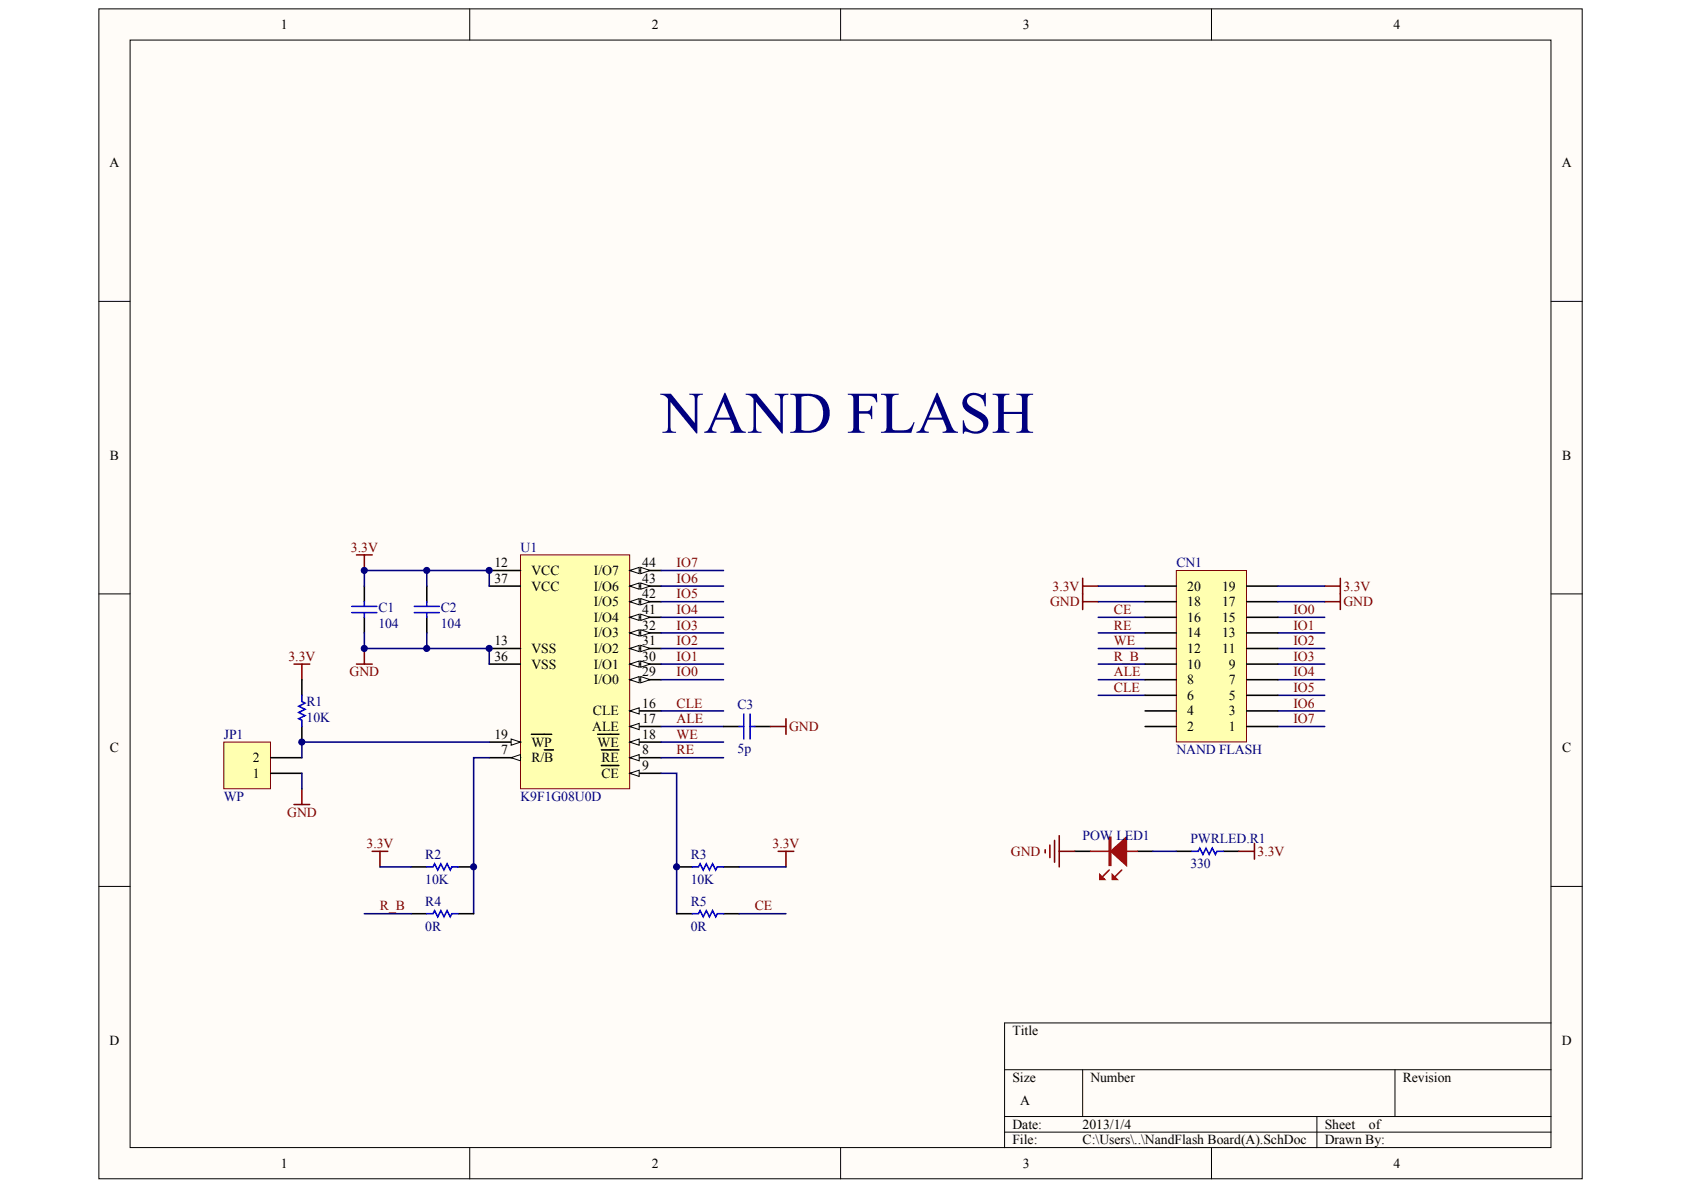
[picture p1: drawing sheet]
<svg xmlns="http://www.w3.org/2000/svg" width="297mm" height="210mm" viewBox="0 0 297 210" stroke-linecap="round" stroke-linejoin="round" font-family="sans-serif">
<g fill="#fffcf8" stroke="#000" stroke-width=".18">
<path d="M17.4 1.6h261.7v206.3h-261.7z"/>
<path d="M22.9 7.1h250.7v195.3h-250.7z"/>
</g>
<g fill="none" stroke="#000" stroke-width=".18">
<path d="M82.9 1.6v5.5M148.3 1.6v5.5M213.7 1.6v5.5M17.4 53.2h5.5M273.6 53.2h5.5M17.4 104.8h5.5M273.6 104.8h5.5M17.4 156.4h5.5M273.6 156.4h5.5M177.2 188.7h96.4M177.2 196.9h96.4M177.2 199.7h96.4"/>
<path d="M191 188.7v8.2M232.3 196.9v5.5M246.1 188.7v8.2M273.6 180.4h-96.4v22M82.9 202.4v5.6M148.3 202.4v5.6M213.7 202.4v5.6"/>
</g>
<path d="M91.8 97.9h19.3v41.2h-19.3z" fill="#ffffb0" stroke="#800000" stroke-width=".18"/>
<path d="M86.3 133.7h5.5" fill="none" stroke="#000" stroke-width=".28"/>
<path d="M90.2 133.7l1.6-.6v1.1z" fill="#fffcf8" stroke="#000" stroke-width=".18"/>
<path d="M96 132.3h1.6M111.1 133.7h5.5" fill="none" stroke="#000" stroke-width=".28"/>
<path d="M111.1 133.7l1.6-.6v1.1z" fill="#fffcf8" stroke="#000" stroke-width=".18"/>
<path d="M106.1 132.3h3.1M111.1 136.4h5.5" fill="none" stroke="#000" stroke-width=".28"/>
<path d="M111.1 136.4l1.6-.5v1.1z" fill="#fffcf8" stroke="#000" stroke-width=".18"/>
<path d="M86.3 100.6h5.5M86.3 114.4h5.5M106.1 135h3.1M111.1 125.4h5.5" fill="none" stroke="#000" stroke-width=".28"/>
<path d="M111.1 125.4l1.6-.6v1.1z" fill="#fffcf8" stroke="#000" stroke-width=".18"/>
<path d="M111.1 128.1h5.5" fill="none" stroke="#000" stroke-width=".28"/>
<path d="M111.1 128.1l1.6-.5v1.1z" fill="#fffcf8" stroke="#000" stroke-width=".18"/>
<path d="M111.1 130.9h5.5" fill="none" stroke="#000" stroke-width=".28"/>
<path d="M111.1 130.9l1.6-.6v1.2z" fill="#fffcf8" stroke="#000" stroke-width=".18"/>
<path d="M86.3 130.9h5.5M105.4 129.5h3.8" fill="none" stroke="#000" stroke-width=".28"/>
<path d="M90.2 130.3l1.6 .6-1.6 .6z" fill="#fffcf8" stroke="#000" stroke-width=".18"/>
<path d="M111.1 119.9h5.5M93.7 129.5h3.6" fill="none" stroke="#000" stroke-width=".28"/>
<g fill="#fffcf8" stroke="#000" stroke-width=".18">
<path d="M111.1 119.9l1.6-.6v1.1z"/>
<path d="M113 119.3l1.7 .6-1.7 .5z"/>
</g>
<path d="M111.1 117.1h5.5" fill="none" stroke="#000" stroke-width=".28"/>
<g fill="#fffcf8" stroke="#000" stroke-width=".18">
<path d="M111.1 117.1l1.6-.5v1.1z"/>
<path d="M113 116.6l1.7 .5-1.7 .6z"/>
</g>
<path d="M111.1 114.4h5.5" fill="none" stroke="#000" stroke-width=".28"/>
<g fill="#fffcf8" stroke="#000" stroke-width=".18">
<path d="M111.1 114.4l1.6-.6v1.1z"/>
<path d="M113 113.8l1.7 .6-1.7 .5z"/>
</g>
<path d="M111.1 111.6h5.5" fill="none" stroke="#000" stroke-width=".28"/>
<g fill="#fffcf8" stroke="#000" stroke-width=".18">
<path d="M111.1 111.6l1.6-.5v1.1z"/>
<path d="M113 111.1l1.7 .5-1.7 .6z"/>
</g>
<path d="M111.1 108.9h5.5" fill="none" stroke="#000" stroke-width=".28"/>
<g fill="#fffcf8" stroke="#000" stroke-width=".18">
<path d="M111.1 108.9l1.6-.6v1.1z"/>
<path d="M113 108.3l1.7 .6-1.7 .5z"/>
</g>
<path d="M111.1 106.1h5.5" fill="none" stroke="#000" stroke-width=".28"/>
<g fill="#fffcf8" stroke="#000" stroke-width=".18">
<path d="M111.1 106.1l1.6-.5v1.1z"/>
<path d="M113 105.6l1.7 .5-1.7 .6z"/>
</g>
<path d="M111.1 103.4h5.5" fill="none" stroke="#000" stroke-width=".28"/>
<g fill="#fffcf8" stroke="#000" stroke-width=".18">
<path d="M111.1 103.4l1.6-.6v1.1z"/>
<path d="M113 102.8l1.7 .6-1.7 .5z"/>
</g>
<path d="M111.1 100.6h5.5" fill="none" stroke="#000" stroke-width=".28"/>
<g fill="#fffcf8" stroke="#000" stroke-width=".18">
<path d="M111.1 100.6l1.6-.5v1.1z"/>
<path d="M113 100.1l1.7 .5-1.7 .6z"/>
</g>
<path d="M64.3 103.4v2.7M64.3 108.9v2.7M75.3 103.4v2.7M75.3 108.9v2.7M86.3 117.1h5.5M86.3 103.4h5.5" fill="none" stroke="#000" stroke-width=".28"/>
<path d="M62.1 108.1h4.4M62.1 107h4.4M64.3 106.1v.9M64.3 108.1v.8M73.1 108.1h4.4M73.1 107h4.4M75.3 106.1v.9M75.3 108.1v.8" fill="none" stroke="#00f" stroke-width=".28"/>
<path d="M75.3 100.6v2.8" fill="none" stroke="#000080" stroke-width=".28"/>
<path d="M39.5 130.9h8.2v8.2h-8.2z" fill="#ffffb0" stroke="#800000" stroke-width=".18"/>
<path d="M53.2 119.9v2.7M47.7 136.4h5.5M47.7 133.7h5.5M53.2 128.1v2.8M72.5 152.9h2.8M80.8 152.9h2.7M119.4 152.9h2.7M127.6 152.9h2.8M72.5 161.2h2.8M80.8 161.2h2.7M119.4 161.2h2.7M127.6 161.2h2.8" fill="none" stroke="#000" stroke-width=".28"/>
<g fill="none" stroke="#000080" stroke-width=".28">
<path d="M64.3 103.4v-2.8h22v2.8M64.3 111.6v2.8h22v2.7M75.3 111.6v2.8M116.6 100.6h11M116.6 103.4h11M116.6 106.1h11M116.6 108.9h11M116.6 111.6h11M116.6 114.4h11M116.6 117.1h11M116.6 119.9h11M193.7 103.4h8.3"/>
<path d="M193.7 106.1h8.3M193.7 108.9h8.3M193.7 111.6h8.3M193.7 114.4h8.3M193.7 117.1h8.3M193.7 119.9h8.3M225.4 108.9h8.3M225.4 111.6h8.3M225.4 114.4h8.3M225.4 117.1h8.3M225.4 119.9h8.3M53.2 136.4v2.8"/>
<path d="M86.3 133.7h-2.8v27.5M86.3 130.9h-33.1v2.8M116.6 136.4h2.8v24.8M116.6 128.1h11M116.6 125.4h11M116.6 130.9h11M116.6 133.7h11M193.7 122.6h8.3M225.4 128.1h8.3M225.4 125.4h8.3M225.4 122.6h8.3M67 152.9h5.5"/>
<path d="M130.4 152.9h8.2M64.3 161.2h8.2M130.4 161.2h8.2"/>
</g>
<g fill="none" stroke="#800000" stroke-width=".28">
<path d="M62.9 97.9h2.7M64.3 97.9v2.7M51.9 117.1h2.7M53.2 117.1v2.8M62.9 117.1h2.7M64.3 114.4v2.7M191 102v5.5M191 106.1h2.7M191 103.4h2.7M53.2 139.2v2.7M51.9 141.9h2.7M65.6 150.2h2.8"/>
<path d="M67 150.2v2.7M137.3 150.2h2.7M138.6 150.2v2.7"/>
</g>
<path d="M53.2 122.6v1.1l.6 .3-1.1 .6 1.1 .5-1.1 .6 1.1 .5-1.1 .6 .5 .2v1.1M75.3 152.9h1.1l.3-.5 .5 1.1 .6-1.1 .5 1.1 .6-1.1 .5 1.1 .3-.6h1.1M122.1 152.9h1.1l.3-.5 .5 1.1 .6-1.1 .5 1.1 .6-1.1 .5 1.1 .3-.6h1.1M75.3 161.2h1.1l.3-.6 .5 1.1 .6-1.1 .5 1.1 .6-1.1 .5 1.1 .3-.5h1.1M122.1 161.2h1.1l.3-.6 .5 1.1 .6-1.1 .5 1.1 .6-1.1 .5 1.1 .3-.5h1.1" fill="none" stroke="#00f" stroke-width=".28"/>
<path d="M207.5 100.6h12.4v30.3h-12.4z" fill="#ffffb0" stroke="#800000" stroke-width=".18"/>
<g fill="none" stroke="#000" stroke-width=".28">
<path d="M202 119.9h5.5M202 117.1h5.5M202 114.4h5.5M202 111.6h5.5M202 108.9h5.5M202 106.1h5.5M202 103.4h5.5M219.9 119.9h5.5M219.9 117.1h5.5M219.9 114.4h5.5M219.9 111.6h5.5M219.9 108.9h5.5"/>
<path d="M219.9 106.1h5.5M219.9 103.4h5.5M127.6 128.1h2.8M133.1 128.1h2.8M202 128.1h5.5M202 125.4h5.5M202 122.6h5.5M219.9 128.1h5.5M219.9 125.4h5.5M219.9 122.6h5.5M189.6 150.2h2.7M200.6 150.2h2.8"/>
<path d="M207.5 150.2h2.8M215.8 150.2h2.7"/>
</g>
<path d="M233.7 106.1h2.7M233.7 103.4h2.7M236.4 102v5.5M135.9 128.1h2.7M138.6 126.8v2.7M184.4 149.9v.5M185.2 149.1v2.2M186 148.2v3.9M186.8 147.4v5.5M186.8 150.2h2.8M218.5 150.2h2.8M221.3 148.8v2.7" fill="none" stroke="#800000" stroke-width=".28"/>
<path d="M225.4 106.1h8.3M225.4 103.4h8.3M203.4 150.2h4.1" fill="none" stroke="#000080" stroke-width=".28"/>
<path d="M192.3 150.2h8.3M195.7 153.5l-1.2 1.1M197.9 153.5l-1.1 1.1" fill="none" stroke="#bf0000" stroke-width=".28"/>
<g fill="#bf0000" stroke="#bf0000" stroke-width=".28">
<path d="M195.9 150.2l2.8-2.5v4.9z"/>
<path d="M194 154.3l.8 .8h-.8z"/>
<path d="M196.2 154.3l.8 .8h-.8z"/>
<path d="M195.7 147.7h.2v4.9h-.2z" fill-rule="evenodd"/>
</g>
<path d="M130.4 128.1h.8M131.2 125.9v4.4M132.3 125.9v4.4M132.3 128.1h.8M210.3 150.2h1.1l.2-.6 .6 1.1 .5-1.1 .6 1.1 .5-1.1 .6 1.1 .3-.5h1.1" fill="none" stroke="#00f" stroke-width=".28"/>
<g fill="#000080" stroke="#000080" stroke-width=".18">
<circle cx="53.2" cy="130.9" r=".54"/>
<circle cx="64.3" cy="114.4" r=".54"/>
<circle cx="64.3" cy="100.6" r=".54"/>
<circle cx="75.3" cy="114.4" r=".54"/>
<circle cx="75.3" cy="100.6" r=".54"/>
<circle cx="83.5" cy="152.9" r=".54"/>
<circle cx="86.3" cy="114.4" r=".54"/>
<circle cx="86.3" cy="100.6" r=".54"/>
<circle cx="119.3" cy="152.9" r=".54"/>
</g>
<text font-size="10.4" fill="#000080" x="116.6" y="76.4">NAND FLASH</text>
<g font-size="2.4">
<text x="49.6" y="5.1">1</text>
<text x="115" y="5.1">2</text>
<text x="180.4" y="5.1">3</text>
<text x="245.8" y="5.1">4</text>
<text x="19.3" y="29.5">A</text>
<text x="275.5" y="29.5">A</text>
<text x="19.4" y="81.1">B</text>
<text x="275.6" y="81.1">B</text>
<text x="87.2" y="100">12</text>
<text x="93.7" y="101.4">VCC</text>
<text x="104.8" y="101.4">I/O7</text>
<text x="113.3" y="100">44</text>
<text x="87.2" y="102.8">37</text>
<text x="93.7" y="104.2">VCC</text>
<text x="104.8" y="106.9">I/O5</text>
<text x="104.8" y="104.2">I/O6</text>
<text x="113.3" y="105.5">42</text>
<text x="113.3" y="102.8">43</text>
<text x="209.4" y="106.9">18</text>
<text x="209.4" y="104.2">20</text>
<text x="215.6" y="106.9">17</text>
<text x="215.6" y="104.2">19</text>
<text x="87.2" y="113.8">13</text>
<text x="104.8" y="112.4">I/O3</text>
<text x="104.8" y="109.7">I/O4</text>
<text x="113.3" y="113.8">31</text>
<text x="113.3" y="111">32</text>
<text x="113.3" y="108.3">41</text>
<text x="209.4" y="112.4">14</text>
<text x="209.4" y="109.7">16</text>
<text x="215.6" y="112.4">13</text>
<text x="215.6" y="109.7">15</text>
<text x="87.2" y="116.5">36</text>
<text x="93.7" y="115.2">VSS</text>
<text x="93.7" y="117.9">VSS</text>
<text x="104.8" y="117.9">I/O1</text>
<text x="104.8" y="115.2">I/O2</text>
<text x="113.3" y="119.3">29</text>
<text x="113.3" y="116.5">30</text>
<text x="209.4" y="117.9">10</text>
<text x="209.4" y="115.2">12</text>
<text x="215.6" y="115.2">11</text>
<text x="216.8" y="117.9">9</text>
<text x="104.8" y="120.7">I/O0</text>
<text x="113.3" y="124.8">16</text>
<text x="209.4" y="123.4">6</text>
<text x="209.4" y="120.7">8</text>
<text x="216.8" y="123.4">5</text>
<text x="216.8" y="120.7">7</text>
<text x="87.2" y="130.3">19</text>
<text x="93.7" y="131.7">WP</text>
<text x="104.5" y="128.9">ALE</text>
<text x="104.6" y="126.2">CLE</text>
<text x="105.4" y="131.7">WE</text>
<text x="113.3" y="127.6">17</text>
<text x="113.3" y="130.3">18</text>
<text x="209.4" y="128.9">2</text>
<text x="209.4" y="126.2">4</text>
<text x="216.8" y="128.9">1</text>
<text x="216.8" y="126.2">3</text>
<text x="19.4" y="132.7">C</text>
<text x="44.6" y="137.2">1</text>
<text x="44.6" y="134.4">2</text>
<text x="88.4" y="133.1">7</text>
<text x="93.7" y="134.4">R/B</text>
<text x="106.1" y="134.4">RE</text>
<text x="106.1" y="137.2">CE</text>
<text x="113.3" y="133.1">8</text>
<text x="113.3" y="135.8">9</text>
<text x="275.6" y="132.7">C</text>
<text x="19.3" y="184.3">D</text>
<text x="178.6" y="182.6">Title</text>
<text x="275.5" y="184.3">D</text>
<text x="178.6" y="190.8">Size</text>
<text x="192.3" y="190.8">Number</text>
<text x="247.4" y="190.8">Revision</text>
<text x="180" y="195">A</text>
<text x="178.6" y="199.1">Date:</text>
<text x="178.6" y="201.9">File:</text>
<text x="191" y="199.1">2013/1/4</text>
<text x="191" y="201.9">C:\Users\..\NandFlash Board(A).SchDoc</text>
<text x="233.7" y="199.1">Sheet</text>
<text x="233.7" y="201.9">Drawn By:</text>
<text x="241.5" y="199.1">of</text>
<text x="49.6" y="206">1</text>
<text x="115" y="206">2</text>
<text x="180.4" y="206">3</text>
<text x="245.8" y="206">4</text>
</g>
<g font-size="2.4" fill="#800000">
<text x="61.9" y="97.3">3.3V</text>
<text x="119.4" y="100">IO7</text>
<text x="119.4" y="105.5">IO5</text>
<text x="119.4" y="102.8">IO6</text>
<text x="185.2" y="106.9">GND</text>
<text x="185.7" y="104.2">3.3V</text>
<text x="237" y="106.9">GND</text>
<text x="237" y="104.2">3.3V</text>
<text x="119.4" y="113.8">IO2</text>
<text x="119.4" y="111">IO3</text>
<text x="119.4" y="108.3">IO4</text>
<text x="196.5" y="113.8">WE</text>
<text x="196.5" y="111">RE</text>
<text x="196.5" y="108.3">CE</text>
<text x="228.2" y="108.3">IO0</text>
<text x="228.2" y="111">IO1</text>
<text x="228.2" y="113.8">IO2</text>
<text x="50.9" y="116.5">3.3V</text>
<text x="61.7" y="119.3">GND</text>
<text x="119.4" y="119.3">IO0</text>
<text x="119.4" y="116.5">IO1</text>
<text x="196.5" y="116.5">R_B</text>
<text x="196.5" y="119.3">ALE</text>
<text x="228.2" y="116.5">IO3</text>
<text x="228.2" y="119.3">IO4</text>
<text x="119.4" y="124.8">CLE</text>
<text x="196.5" y="122.1">CLE</text>
<text x="228.2" y="122.1">IO5</text>
<text x="228.2" y="124.8">IO6</text>
<text x="119.4" y="130.3">WE</text>
<text x="119.4" y="127.6">ALE</text>
<text x="139.2" y="128.9">GND</text>
<text x="228.2" y="127.6">IO7</text>
<text x="119.4" y="133.1">RE</text>
<text x="50.7" y="144.1">GND</text>
<text x="64.7" y="149.6">3.3V</text>
<text x="136.3" y="149.6">3.3V</text>
<text x="178.3" y="150.9">GND</text>
<text x="221.8" y="150.9">3.3V</text>
<text x="67" y="160.6">R_B</text>
<text x="133.1" y="160.6">CE</text>
</g>
<g font-size="2.4" fill="#000080">
<text x="91.8" y="97.3">U1</text>
<text x="207.5" y="100">CN1</text>
<text x="66.7" y="108">C1</text>
<text x="66.7" y="110.8">104</text>
<text x="77.8" y="108">C2</text>
<text x="77.8" y="110.8">104</text>
<text x="54.1" y="124.5">R1</text>
<text x="130.1" y="125.1">C3</text>
<text x="39.5" y="130.3">JP1</text>
<text x="54.1" y="127.3">10K</text>
<text x="130.1" y="132.8">5p</text>
<text x="207.5" y="133.1">NAND FLASH</text>
<text x="39.5" y="141.3">WP</text>
<text x="91.8" y="141.3">K9F1G08U0D</text>
<text x="191" y="148.2">POW</text>
<text x="196.9" y="148.2">LED1</text>
<text x="210" y="148.7">PWRLED.R1</text>
<text x="75" y="151.5">R2</text>
<text x="75" y="155.9">10K</text>
<text x="121.8" y="151.5">R3</text>
<text x="121.8" y="155.9">10K</text>
<text x="210" y="153.1">330</text>
<text x="75" y="159.8">R4</text>
<text x="121.8" y="159.8">R5</text>
<text x="75" y="164.2">0R</text>
<text x="121.8" y="164.2">0R</text>
</g>
</svg>
